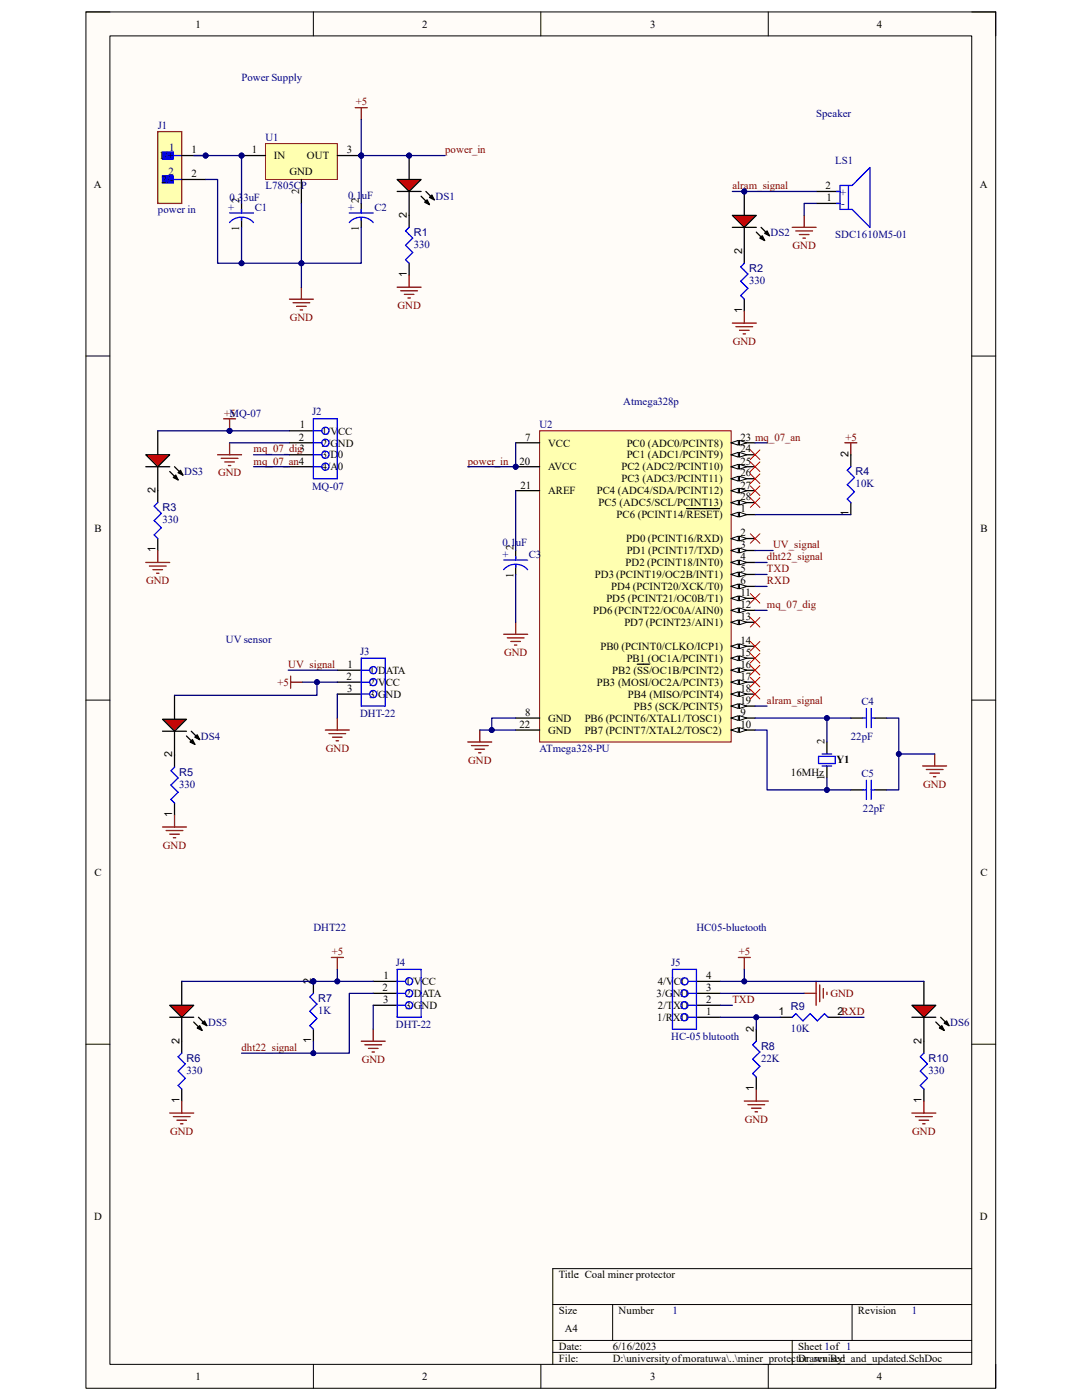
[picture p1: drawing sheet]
<svg xmlns="http://www.w3.org/2000/svg" width="216mm" height="279mm" viewBox="0 0 216 279" stroke-linecap="round" stroke-linejoin="round" font-family="sans-serif">
<path d="M17.1 2.4h181.6v274.7h-181.6z" fill-rule="evenodd" fill="#fffcf8"/>
<path d="M17.1 2.4h181.6v274.7h-181.6z" fill="none" stroke="#000" stroke-width=".2"/>
<path d="M21.9 7.2h172v265.1h-172z" fill-rule="evenodd" fill="#fffcf8"/>
<g fill="none" stroke="#000" stroke-width=".2">
<path d="M17.1 2.4h4.8M21.9 7.2h172v265.1h-172zM62.5 2.4v4.8M107.9 2.4v4.8M153.3 2.4v4.8M193.9 2.4h4.8v4.8M17.1 71.1h4.8M193.9 71.1h4.8M17.1 139.7h4.8M193.9 139.7h4.8M17.1 208.4h4.8M193.9 208.4h4.8"/>
<path d="M193.9 253.2h-83.6v19.1M62.5 272.3v4.8M107.9 272.3v4.8M110.3 260.3h83.6M110.3 267.5h83.6M110.3 269.9h83.6M122.2 260.3v7.2M153.3 272.3v4.8M158.1 267.5v4.8M170 260.3v7.2M198.7 272.3v4.8"/>
</g>
<circle cx="102.9" cy="93.1" r=".48" fill="#000080"/>
<circle cx="102.9" cy="93.1" r=".48" fill="none" stroke="#000080" stroke-width=".2"/>
<path d="M107.7 86h38.2v62.1h-38.2z" fill-rule="evenodd" fill="#ffffb0"/>
<path d="M107.7 86h38.2v62.1h-38.2z" fill="none" stroke="#800000" stroke-width=".2"/>
<path d="M145.9 102.7h4.8" fill="none" stroke="#000" stroke-width=".25"/>
<path d="M145.9 102.7l1.4-.5v1z" fill="#f8fcff"/>
<path d="M145.9 102.7l1.4-.5v1z" fill="none" stroke="#000" stroke-width=".2"/>
<path d="M147.6 102.2l1.4 .5-1.4 .5z" fill="#f8fcff"/>
<path d="M147.6 102.2l1.4 .5-1.4 .5z" fill="none" stroke="#000" stroke-width=".2"/>
<path d="M137 101.5h6.6M145.9 107.5h4.8" fill="none" stroke="#000" stroke-width=".25"/>
<path d="M145.9 107.5l1.4-.5v1z" fill="#f8fcff"/>
<path d="M145.9 107.5l1.4-.5v1z" fill="none" stroke="#000" stroke-width=".2"/>
<path d="M147.6 107l1.4 .5-1.4 .5z" fill="#f8fcff"/>
<path d="M147.6 107l1.4 .5-1.4 .5z" fill="none" stroke="#000" stroke-width=".2"/>
<path d="M145.9 109.9h4.8" fill="none" stroke="#000" stroke-width=".25"/>
<path d="M145.9 109.9l1.4-.5v.9z" fill="#f8fcff"/>
<path d="M145.9 109.9l1.4-.5v.9z" fill="none" stroke="#000" stroke-width=".2"/>
<path d="M147.6 109.4l1.4 .5-1.4 .4z" fill="#f8fcff"/>
<path d="M147.6 109.4l1.4 .5-1.4 .4z" fill="none" stroke="#000" stroke-width=".2"/>
<path d="M145.9 112.3h4.8" fill="none" stroke="#000" stroke-width=".25"/>
<path d="M145.9 112.3l1.4-.5v.9z" fill="#f8fcff"/>
<path d="M145.9 112.3l1.4-.5v.9z" fill="none" stroke="#000" stroke-width=".2"/>
<path d="M147.6 111.8l1.4 .5-1.4 .4z" fill="#f8fcff"/>
<path d="M147.6 111.8l1.4 .5-1.4 .4z" fill="none" stroke="#000" stroke-width=".2"/>
<path d="M145.9 114.6h4.8" fill="none" stroke="#000" stroke-width=".25"/>
<path d="M145.9 114.6l1.4-.4v.9z" fill="#f8fcff"/>
<path d="M145.9 114.6l1.4-.4v.9z" fill="none" stroke="#000" stroke-width=".2"/>
<path d="M147.6 114.2l1.4 .4-1.4 .5z" fill="#f8fcff"/>
<path d="M147.6 114.2l1.4 .4-1.4 .5z" fill="none" stroke="#000" stroke-width=".2"/>
<path d="M145.9 117h4.8" fill="none" stroke="#000" stroke-width=".25"/>
<path d="M145.9 117l1.4-.4v.9z" fill="#f8fcff"/>
<path d="M145.9 117l1.4-.4v.9z" fill="none" stroke="#000" stroke-width=".2"/>
<path d="M147.6 116.6l1.4 .4-1.4 .5z" fill="#f8fcff"/>
<path d="M147.6 116.6l1.4 .4-1.4 .5z" fill="none" stroke="#000" stroke-width=".2"/>
<path d="M102.9 88.4h4.8M102.9 143.3h4.8M145.9 143.3h4.8" fill="none" stroke="#000" stroke-width=".25"/>
<path d="M145.9 143.3l1.4-.5v1z" fill="#f8fcff"/>
<path d="M145.9 143.3l1.4-.5v1z" fill="none" stroke="#000" stroke-width=".2"/>
<path d="M147.6 142.8l1.4 .5-1.4 .5z" fill="#f8fcff"/>
<path d="M147.6 142.8l1.4 .5-1.4 .5z" fill="none" stroke="#000" stroke-width=".2"/>
<path d="M145.9 145.7h4.8" fill="none" stroke="#000" stroke-width=".25"/>
<path d="M145.9 145.7l1.4-.5v1z" fill="#f8fcff"/>
<path d="M145.9 145.7l1.4-.5v1z" fill="none" stroke="#000" stroke-width=".2"/>
<path d="M147.6 145.2l1.4 .5-1.4 .5z" fill="#f8fcff"/>
<path d="M147.6 145.2l1.4 .5-1.4 .5z" fill="none" stroke="#000" stroke-width=".2"/>
<path d="M145.9 119.4h4.8" fill="none" stroke="#000" stroke-width=".25"/>
<path d="M145.9 119.4l1.4-.5v1z" fill="#f8fcff"/>
<path d="M145.9 119.4l1.4-.5v1z" fill="none" stroke="#000" stroke-width=".2"/>
<path d="M147.6 118.9l1.4 .5-1.4 .5z" fill="#f8fcff"/>
<path d="M147.6 118.9l1.4 .5-1.4 .5z" fill="none" stroke="#000" stroke-width=".2"/>
<path d="M145.9 121.8h4.8" fill="none" stroke="#000" stroke-width=".25"/>
<path d="M145.9 121.8l1.4-.5v1z" fill="#f8fcff"/>
<path d="M145.9 121.8l1.4-.5v1z" fill="none" stroke="#000" stroke-width=".2"/>
<path d="M147.6 121.3l1.4 .5-1.4 .5z" fill="#f8fcff"/>
<path d="M147.6 121.3l1.4 .5-1.4 .5z" fill="none" stroke="#000" stroke-width=".2"/>
<path d="M145.9 124.2h4.8" fill="none" stroke="#000" stroke-width=".25"/>
<path d="M145.9 124.2l1.4-.5v1z" fill="#f8fcff"/>
<path d="M145.9 124.2l1.4-.5v1z" fill="none" stroke="#000" stroke-width=".2"/>
<path d="M147.6 123.7l1.4 .5-1.4 .5z" fill="#f8fcff"/>
<path d="M147.6 123.7l1.4 .5-1.4 .5z" fill="none" stroke="#000" stroke-width=".2"/>
<path d="M145.9 129h4.8" fill="none" stroke="#000" stroke-width=".25"/>
<path d="M145.9 129l1.4-.5v1z" fill="#f8fcff"/>
<path d="M145.9 129l1.4-.5v1z" fill="none" stroke="#000" stroke-width=".2"/>
<path d="M147.6 128.5l1.4 .5-1.4 .5z" fill="#f8fcff"/>
<path d="M147.6 128.5l1.4 .5-1.4 .5z" fill="none" stroke="#000" stroke-width=".2"/>
<path d="M145.9 131.4h4.8" fill="none" stroke="#000" stroke-width=".25"/>
<path d="M145.9 131.4l1.4-.5v.9z" fill="#f8fcff"/>
<path d="M145.9 131.4l1.4-.5v.9z" fill="none" stroke="#000" stroke-width=".2"/>
<path d="M147.6 130.9l1.4 .5-1.4 .4z" fill="#f8fcff"/>
<path d="M147.6 130.9l1.4 .5-1.4 .4z" fill="none" stroke="#000" stroke-width=".2"/>
<path d="M145.9 133.8h4.8" fill="none" stroke="#000" stroke-width=".25"/>
<path d="M145.9 133.8l1.4-.5v.9z" fill="#f8fcff"/>
<path d="M145.9 133.8l1.4-.5v.9z" fill="none" stroke="#000" stroke-width=".2"/>
<path d="M147.6 133.3l1.4 .5-1.4 .4z" fill="#f8fcff"/>
<path d="M147.6 133.3l1.4 .5-1.4 .4z" fill="none" stroke="#000" stroke-width=".2"/>
<path d="M127.2 132.6h2.4M145.9 136.1h4.8" fill="none" stroke="#000" stroke-width=".25"/>
<path d="M145.9 136.1l1.4-.4v.9z" fill="#f8fcff"/>
<path d="M145.9 136.1l1.4-.4v.9z" fill="none" stroke="#000" stroke-width=".2"/>
<path d="M147.6 135.7l1.4 .4-1.4 .5z" fill="#f8fcff"/>
<path d="M147.6 135.7l1.4 .4-1.4 .5z" fill="none" stroke="#000" stroke-width=".2"/>
<path d="M145.9 138.5h4.8" fill="none" stroke="#000" stroke-width=".25"/>
<path d="M145.9 138.5l1.4-.5v1z" fill="#f8fcff"/>
<path d="M145.9 138.5l1.4-.5v1z" fill="none" stroke="#000" stroke-width=".2"/>
<path d="M147.6 138l1.4 .5-1.4 .5z" fill="#f8fcff"/>
<path d="M147.6 138l1.4 .5-1.4 .5z" fill="none" stroke="#000" stroke-width=".2"/>
<path d="M145.9 140.9h4.8" fill="none" stroke="#000" stroke-width=".25"/>
<path d="M145.9 140.9l1.4-.5v1z" fill="#f8fcff"/>
<path d="M145.9 140.9l1.4-.5v1z" fill="none" stroke="#000" stroke-width=".2"/>
<path d="M147.6 140.4l1.4 .5-1.4 .5z" fill="#f8fcff"/>
<path d="M147.6 140.4l1.4 .5-1.4 .5z" fill="none" stroke="#000" stroke-width=".2"/>
<path d="M102.9 93.1h4.8" fill="none" stroke="#000" stroke-width=".25"/>
<circle cx="102.9" cy="93.1" r=".48" fill="#000080"/>
<circle cx="102.9" cy="93.1" r=".48" fill="none" stroke="#000080" stroke-width=".2"/>
<path d="M102.9 97.9h4.8M145.9 88.4h4.8M102.9 145.7h4.8" fill="none" stroke="#000" stroke-width=".25"/>
<path d="M145.9 88.4l1.4-.5v.9z" fill="#f8fcff"/>
<path d="M145.9 88.4l1.4-.5v.9z" fill="none" stroke="#000" stroke-width=".2"/>
<path d="M147.6 87.9l1.4 .5-1.4 .4z" fill="#f8fcff"/>
<path d="M147.6 87.9l1.4 .5-1.4 .4z" fill="none" stroke="#000" stroke-width=".2"/>
<path d="M145.9 90.8h4.8" fill="none" stroke="#000" stroke-width=".25"/>
<path d="M145.9 90.8l1.4-.5v.9z" fill="#f8fcff"/>
<path d="M145.9 90.8l1.4-.5v.9z" fill="none" stroke="#000" stroke-width=".2"/>
<path d="M147.6 90.3l1.4 .5-1.4 .4z" fill="#f8fcff"/>
<path d="M147.6 90.3l1.4 .5-1.4 .4z" fill="none" stroke="#000" stroke-width=".2"/>
<path d="M145.9 93.1h4.8" fill="none" stroke="#000" stroke-width=".25"/>
<path d="M145.9 93.1l1.4-.4v.9z" fill="#f8fcff"/>
<path d="M145.9 93.1l1.4-.4v.9z" fill="none" stroke="#000" stroke-width=".2"/>
<path d="M147.6 92.7l1.4 .4-1.4 .5z" fill="#f8fcff"/>
<path d="M147.6 92.7l1.4 .4-1.4 .5z" fill="none" stroke="#000" stroke-width=".2"/>
<path d="M145.9 95.5h4.8" fill="none" stroke="#000" stroke-width=".25"/>
<path d="M145.9 95.5l1.4-.4v.9z" fill="#f8fcff"/>
<path d="M145.9 95.5l1.4-.4v.9z" fill="none" stroke="#000" stroke-width=".2"/>
<path d="M147.6 95.1l1.4 .4-1.4 .5z" fill="#f8fcff"/>
<path d="M147.6 95.1l1.4 .4-1.4 .5z" fill="none" stroke="#000" stroke-width=".2"/>
<path d="M145.9 97.9h4.8" fill="none" stroke="#000" stroke-width=".25"/>
<path d="M145.9 97.9l1.4-.5v1z" fill="#f8fcff"/>
<path d="M145.9 97.9l1.4-.5v1z" fill="none" stroke="#000" stroke-width=".2"/>
<path d="M147.6 97.4l1.4 .5-1.4 .5z" fill="#f8fcff"/>
<path d="M147.6 97.4l1.4 .5-1.4 .5z" fill="none" stroke="#000" stroke-width=".2"/>
<path d="M145.9 100.3h4.8" fill="none" stroke="#000" stroke-width=".25"/>
<path d="M145.9 100.3l1.4-.5v1z" fill="#f8fcff"/>
<path d="M145.9 100.3l1.4-.5v1z" fill="none" stroke="#000" stroke-width=".2"/>
<path d="M147.6 99.8l1.4 .5-1.4 .5z" fill="#f8fcff"/>
<path d="M147.6 99.8l1.4 .5-1.4 .5z" fill="none" stroke="#000" stroke-width=".2"/>
<path d="M74.5 198.2h4.7M74.5 195.9h4.7M74.5 200.6h4.7" fill="none" stroke="#000" stroke-width=".25"/>
<g fill="none" stroke="#00f" stroke-width=".25">
<path d="M79.2 198.2h1.7M79.2 195.9h1.7M79.2 193.5h4.8v9.5h-4.8zM79.2 200.6h1.7"/>
<circle cx="81.6" cy="198.2" r=".72"/>
<circle cx="81.6" cy="195.9" r=".72"/>
<circle cx="81.6" cy="200.6" r=".72"/>
</g>
<g fill="none" stroke="#800000" stroke-width=".25">
<path d="M43.4 90.8h4.8M44.1 91.5h3.4M44.9 92.2h1.9M45.6 92.9h.4M45.8 88.4v2.4M160.5 198.2h2.3M162.8 195.9v4.7M163.6 196.6v3.3M164.3 197.3v1.9M165 198v.5M72.1 207.8h4.8M72.8 208.5h3.3"/>
<path d="M73.5 209.2h1.9M74.2 210h.5M74.5 205.4v2.4M148.5 219.7h4.8M150.9 217.3v2.4M149.2 220.5h3.4M150 221.2h1.9M150.7 221.9h.5"/>
</g>
<circle cx="48.2" cy="31" r=".48" fill="#000080"/>
<circle cx="48.2" cy="31" r=".48" fill="none" stroke="#000080" stroke-width=".2"/>
<circle cx="72.1" cy="31" r=".48" fill="#000080"/>
<circle cx="72.1" cy="31" r=".48" fill="none" stroke="#000080" stroke-width=".2"/>
<path d="M53 28.7h14.3v7.1h-14.3z" fill-rule="evenodd" fill="#ffffb0"/>
<path d="M53 28.7h14.3v7.1h-14.3z" fill="none" stroke="#800000" stroke-width=".2"/>
<path d="M48.2 31h4.8" fill="none" stroke="#000" stroke-width=".25"/>
<circle cx="48.2" cy="31" r=".48" fill="#000080"/>
<circle cx="48.2" cy="31" r=".48" fill="none" stroke="#000080" stroke-width=".2"/>
<path d="M60.1 35.8v4.8M67.3 31h4.8" fill="none" stroke="#000" stroke-width=".25"/>
<circle cx="72.1" cy="31" r=".48" fill="#000080"/>
<circle cx="72.1" cy="31" r=".48" fill="none" stroke="#000080" stroke-width=".2"/>
<circle cx="41" cy="31" r=".48" fill="#000080"/>
<circle cx="41" cy="31" r=".48" fill="none" stroke="#000080" stroke-width=".2"/>
<path d="M31.5 26.3h4.8v14.3h-4.8z" fill-rule="evenodd" fill="#ffffb0"/>
<path d="M31.5 26.3h4.8v14.3h-4.8z" fill="none" stroke="#800000" stroke-width=".25"/>
<path d="M32.4 30.3h2.2v1.5h-2.2z" fill-rule="evenodd" fill="#00f"/>
<path d="M32.4 30.3h2.2v1.5h-2.2zM34.6 31h1.7" fill="none" stroke="#00f" stroke-width=".25"/>
<path d="M32.4 35.1h2.2v1.4h-2.2z" fill-rule="evenodd" fill="#00f"/>
<path d="M32.4 35.1h2.2v1.4h-2.2zM34.6 35.8h1.7" fill="none" stroke="#00f" stroke-width=".25"/>
<path d="M36.3 31h4.7" fill="none" stroke="#000" stroke-width=".25"/>
<circle cx="41" cy="31" r=".48" fill="#000080"/>
<circle cx="41" cy="31" r=".48" fill="none" stroke="#000080" stroke-width=".2"/>
<path d="M36.3 35.8h4.7" fill="none" stroke="#000" stroke-width=".25"/>
<g fill="none" stroke="#800000" stroke-width=".25">
<path d="M70.9 21.5h2.4M72.1 21.5v2.4M57.8 59.7h4.7M60.1 57.3v2.4M58.5 60.4h3.3M59.2 61.1h1.9M59.9 61.9h.5M44.6 83.6h2.4M45.8 83.6v2.4M100.5 126.6h4.8M101.2 127.3h3.4M101.9 128h1.9"/>
<path d="M102.7 128.7h.4M102.9 124.2v2.4M184.1 152.9h4.8M184.8 153.6h3.4M185.5 154.3h2M186.3 155h.4M186.5 150.5v2.4M66.1 191.1h2.4M67.3 191.1v2.4"/>
</g>
<circle cx="45.8" cy="86" r=".48" fill="#000080"/>
<circle cx="45.8" cy="86" r=".48" fill="none" stroke="#000080" stroke-width=".2"/>
<g fill="none" stroke="#800000" stroke-width=".25">
<path d="M158.1 45.4h4.7M158.8 46.1h3.3M159.5 46.8h1.9M160.2 47.5h.5M160.5 43v2.4M168.6 88.4h2.4M169.8 88.4v2.4M93.3 148.1h4.8M94.1 148.8h3.3M94.8 149.5h1.9M95.5 150.2h.5M95.7 145.7v2.4"/>
<path d="M147.3 191.1h2.4M148.5 191.1v2.4"/>
</g>
<g fill="none" stroke="#000" stroke-width=".25">
<path d="M162.8 38.2h4.8M48.2 40.6v1.9M48.2 43.5v1.9M72.1 40.6v1.9M72.1 43.5v1.9M162.8 40.6h4.8M169.8 90.8v2.3M102.9 109.9v1.9M102.9 112.7v1.9M169.8 100.3v2.4M165 148.1v2.4M165 152.9v2.3"/>
<path d="M169.8 157.6h2.4M169.8 143.3h2.4M174.6 157.6h2.3M174.6 143.3h2.3M150.9 205.4v2.4M150.9 215v2.3"/>
</g>
<g fill="none" stroke="#00f" stroke-width=".25">
<path d="M166.9 38.2h.7M167.6 37h2.4l3.6-3.6v12l-3.6-3.6h-2.4zM169.3 37v4.8M45.8 44.4a3.2 3.2 0 0 1 4.8 0M45.8 42.5h4.8M48.2 41.8v.7M48.2 43.5v.4M69.7 44.4a3.2 3.2 0 0 1 4.8 0M69.7 42.5h4.8M72.1 41.8v.7M72.1 43.5v.4M166.9 40.6h.7"/>
<path d="M169.8 93.1l-.7 .8 1.4 1.4-1.4 1.4 1.4 1.5-1.4 1.4 .7 .7M100.5 113.7a3.2 3.2 0 0 1 4.8 0M100.5 111.8h4.8M102.9 111.1v.7M102.9 112.7v.5M163.3 151h3.4v1.4h-3.4zM164 150.5h2M164 152.9h2M172.2 157.6h.7M172.2 143.3h.7M172.9 141.4v3.8M172.9 155.7v3.8"/>
<path d="M173.8 141.4v3.8M173.8 155.7v3.9M173.8 157.6h.8M173.8 143.3h.8M150.9 207.8l-.7 .7 1.4 1.5-1.4 1.4 1.4 1.4-1.4 1.4 .7 .8"/>
</g>
<g fill="none" stroke="#f00" stroke-width=".2">
<path d="M149.7 89.8l1.9 1.9M149.7 92.2l1.9 1.9M149.7 94.6l1.9 1.9M149.7 97l1.9 1.9M149.7 99.4l1.9 1.9M151.6 89.8l-1.9 1.9M151.6 92.2l-1.9 1.9M151.6 94.6l-1.9 1.9M151.6 97l-1.9 1.9M151.6 99.4l-1.9 1.9M149.7 106.5l1.9 1.9M149.7 118.5l1.9 1.9"/>
<path d="M151.6 106.5l-1.9 1.9M151.6 118.5l-1.9 1.9M149.7 128l1.9 1.9M149.7 130.4l1.9 1.9M149.7 132.8l1.9 1.9M149.7 135.2l1.9 1.9M149.7 137.6l1.9 1.9M149.7 123.2l1.9 2M151.6 128l-1.9 1.9M151.6 130.4l-1.9 1.9M151.6 132.8l-1.9 1.9M151.6 135.2l-1.9 1.9"/>
<path d="M151.6 137.6l-1.9 1.9M151.6 123.2l-1.9 2"/>
</g>
<circle cx="62.5" cy="195.9" r=".48" fill="#000080"/>
<circle cx="62.5" cy="195.9" r=".48" fill="none" stroke="#000080" stroke-width=".2"/>
<path d="M62.5 195.9v2.3" fill="none" stroke="#000" stroke-width=".25"/>
<circle cx="62.5" cy="195.9" r=".48" fill="#000080"/>
<circle cx="62.5" cy="195.9" r=".48" fill="none" stroke="#000080" stroke-width=".2"/>
<g fill="none" stroke="#000" stroke-width=".25">
<path d="M148.5 50.2v2.3M148.5 59.7v2.4M57.8 86h4.7M57.8 88.4h4.7M57.8 90.8h4.7M57.8 93.1h4.7M139 198.2h4.7M139 195.9h4.7M62.5 205.4v2.4M139 203h4.7M139 200.6h4.7M155.7 203h2.4"/>
<path d="M165.2 203h2.4"/>
</g>
<g fill="none" stroke="#00f" stroke-width=".25">
<path d="M148.5 52.5l-.7 .8 1.4 1.4-1.4 1.4 1.4 1.5-1.4 1.4 .7 .7M62.5 86h1.7M62.5 83.6h4.8v11.9h-4.8v-11.9M62.5 88.4h1.7M62.5 90.8h1.7M62.5 93.1h1.7M62.5 198.2l-.7 .8 1.4 1.4-1.4 1.4 1.4 1.5-1.4 1.4 .7 .7M134.2 193.5h4.8v11.9h-4.8zM137.3 198.2h1.7M137.3 195.9h1.7M137.3 200.6h1.7M137.3 203h1.7"/>
<path d="M158.1 203l.7-.7 1.4 1.4 1.5-1.4 1.4 1.4 1.4-1.4 .7 .7"/>
<circle cx="64.9" cy="88.4" r=".72"/>
<circle cx="64.9" cy="86" r=".72"/>
<circle cx="64.9" cy="93.1" r=".72"/>
<circle cx="64.9" cy="90.8" r=".72"/>
<circle cx="136.6" cy="195.9" r=".72"/>
<circle cx="136.6" cy="198.2" r=".72"/>
<circle cx="136.6" cy="203" r=".72"/>
<circle cx="136.6" cy="200.6" r=".72"/>
</g>
<circle cx="148.5" cy="38.2" r=".48" fill="#000080"/>
<circle cx="148.5" cy="38.2" r=".48" fill="none" stroke="#000080" stroke-width=".2"/>
<path d="M148.5 38.2v4.8" fill="none" stroke="#000" stroke-width=".25"/>
<circle cx="148.5" cy="38.2" r=".48" fill="#000080"/>
<circle cx="148.5" cy="38.2" r=".48" fill="none" stroke="#000080" stroke-width=".2"/>
<path d="M148.5 45.4v4.8" fill="none" stroke="#000" stroke-width=".25"/>
<path d="M146.1 43h4.8l-2.4 2.4z" fill="#f00"/>
<path d="M81.6 43v2.4M81.6 52.5v2.4M146.1 43h4.8l-2.4 2.4zM146.1 45.4h4.8M150.9 46.3l1.7 1.7M151.6 47.5l.5-.5 .5 1zM151.9 45.4l1.6 1.6M153.1 46.1l.4 .9-.9-.4z" fill="none" stroke="#000" stroke-width=".25"/>
<path d="M151.6 47.5l.5-.5 .5 1zM153.1 46.1l.4 .9-.9-.4z" fill="#000"/>
<path d="M146.1 64.5h4.8M146.8 65.2h3.4M147.6 65.9h1.9M148.3 66.6h.5M148.5 62.1v2.4" fill="none" stroke="#800000" stroke-width=".25"/>
<path d="M81.6 45.4l-.7 .7 1.5 1.4-1.5 1.5 1.5 1.4-1.5 1.4 .7 .7" fill="none" stroke="#00f" stroke-width=".25"/>
<circle cx="81.6" cy="31" r=".48" fill="#000080"/>
<circle cx="81.6" cy="31" r=".48" fill="none" stroke="#000080" stroke-width=".2"/>
<path d="M81.6 31v4.8" fill="none" stroke="#000" stroke-width=".25"/>
<circle cx="81.6" cy="31" r=".48" fill="#000080"/>
<circle cx="81.6" cy="31" r=".48" fill="none" stroke="#000080" stroke-width=".2"/>
<path d="M81.6 38.2v4.8" fill="none" stroke="#000" stroke-width=".25"/>
<path d="M79.2 35.8h4.8l-2.4 2.4z" fill="#f00"/>
<path d="M79.2 35.8h4.8l-2.4 2.4zM79.2 38.2h4.8M84 39.2l1.7 1.6M85 38.2l1.7 1.7M85.7 39.4l.5-.5 .5 1zM84.7 40.4l.5-.5 .5 .9zM36.3 195.9v4.7M36.3 203v7.2M36.3 217.3v2.4" fill="none" stroke="#000" stroke-width=".25"/>
<path d="M85.7 39.4l.5-.5 .5 1zM84.7 40.4l.5-.5 .5 .9z" fill="#000"/>
<path d="M79.2 57.3h4.8M80 58h3.3M80.7 58.8h1.9M81.4 59.5h.5M81.6 54.9v2.4" fill="none" stroke="#800000" stroke-width=".25"/>
<path d="M36.3 210.2l-.8 .7 1.5 1.4-1.5 1.5 1.5 1.4-1.5 1.4 .8 .7" fill="none" stroke="#00f" stroke-width=".25"/>
<path d="M33.9 200.6h4.8l-2.4 2.4z" fill="#f00"/>
<path d="M184.4 195.9v4.7M33.9 200.6h4.8l-2.4 2.4zM33.9 203h4.8M38.7 204l1.6 1.6M39.4 205.2l.4-.5 .5 .9zM39.6 203l1.7 1.7M40.8 203.7l.5 1-1-.5zM184.4 203v7.2M184.4 217.3v2.4" fill="none" stroke="#000" stroke-width=".25"/>
<path d="M39.4 205.2l.4-.5 .5 .9zM40.8 203.7l.5 1-1-.5z" fill="#000"/>
<path d="M36.3 219.7v2.4M33.9 222.1h4.8M34.6 222.8h3.3M35.3 223.6h1.9M36 224.3h.5" fill="none" stroke="#800000" stroke-width=".25"/>
<path d="M184.4 210.2l-.8 .7 1.5 1.4-1.5 1.5 1.5 1.4-1.5 1.4 .8 .7" fill="none" stroke="#00f" stroke-width=".25"/>
<path d="M182 200.6h4.7l-2.3 2.4z" fill="#f00"/>
<path d="M31.5 86v4.8M31.5 93.1v7.2M31.5 107.5v2.4M182 200.6h4.7l-2.3 2.4zM182 203h4.7M186.7 204l1.7 1.6M187.5 205.2l.4-.5 .5 .9zM187.7 203l1.7 1.7M188.9 203.7l.5 1-1-.5z" fill="none" stroke="#000" stroke-width=".25"/>
<path d="M187.5 205.2l.4-.5 .5 .9zM188.9 203.7l.5 1-1-.5z" fill="#000"/>
<path d="M184.4 219.7v2.4M182 222.1h4.7M182.7 222.8h3.3M183.4 223.6h1.9M184.1 224.3h.5" fill="none" stroke="#800000" stroke-width=".25"/>
<path d="M31.5 100.3l-.7 .7 1.4 1.5-1.4 1.4 1.4 1.4-1.4 1.5 .7 .7" fill="none" stroke="#00f" stroke-width=".25"/>
<path d="M29.1 90.8h4.8l-2.4 2.3z" fill="#f00"/>
<path d="M29.1 90.8h4.8l-2.4 2.3zM29.1 93.1h4.8M33.9 94.1l1.6 1.7M34.8 93.1l1.7 1.7M35.1 94.8l.4 1-.9-.5zM35.5 94.3l.5-.4 .5 .9zM34.8 138.8v4.7M67.3 138.5h4.8M67.3 136.1h4.8M67.3 133.8h4.8M34.8 145.9v7.2M34.8 160.3v2.3" fill="none" stroke="#000" stroke-width=".25"/>
<path d="M35.1 94.8l.4 1-.9-.5zM35.5 94.3l.5-.4 .5 .9z" fill="#000"/>
<path d="M29.1 112.3h4.8M29.8 113h3.4M30.5 113.7h1.9M31.2 114.4h.5M31.5 109.9v2.4M58 134.9v2.4M58 136.1h2.4M64.9 145.7h4.8M65.6 146.4h3.4M66.4 147.1h1.9M67.1 147.8h.4M67.3 143.3v2.4" fill="none" stroke="#800000" stroke-width=".25"/>
<g fill="none" stroke="#00f" stroke-width=".25">
<path d="M72.1 136.1h1.7M72.1 138.5h1.7M72.1 133.8h1.7M72.1 131.4h4.8v9.5h-4.8zM34.8 153.1l-.7 .7 1.4 1.4-1.4 1.5 1.4 1.4-1.4 1.4 .7 .8"/>
<circle cx="74.5" cy="138.5" r=".72"/>
<circle cx="74.5" cy="136.1" r=".72"/>
<circle cx="74.5" cy="133.7" r=".72"/>
</g>
<path d="M32.4 143.5h4.8l-2.4 2.4z" fill="#f00"/>
<path d="M32.4 143.5h4.8l-2.4 2.4zM32.4 145.9h4.8M37.2 146.9l1.7 1.7M37.9 148.1l.5-.5 .5 1zM38.2 145.9l1.6 1.7M38.9 147.1l.5-.5 .4 1z" fill="none" stroke="#000" stroke-width=".25"/>
<path d="M37.9 148.1l.5-.5 .5 1zM38.9 147.1l.5-.5 .4 1z" fill="#000"/>
<path d="M32.4 165h4.8M33.2 165.8h3.3M33.9 166.5h1.9M34.6 167.2h.5M34.8 162.6v2.4" fill="none" stroke="#800000" stroke-width=".25"/>
<path d="M102.9 97.9v12M102.9 114.6v9.6M150.7 145.7h2.4v11.9h11.9v-2.4" fill="none" stroke="#000080" stroke-width=".25"/>
<circle cx="165" cy="157.6" r=".48" fill="#000080"/>
<circle cx="165" cy="157.6" r=".48" fill="none" stroke="#000080" stroke-width=".2"/>
<path d="M165 143.3h4.8" fill="none" stroke="#000080" stroke-width=".25"/>
<circle cx="165" cy="143.3" r=".48" fill="#000080"/>
<circle cx="165" cy="143.3" r=".48" fill="none" stroke="#000080" stroke-width=".2"/>
<path d="M179.3 150.5h7.2" fill="none" stroke="#000080" stroke-width=".25"/>
<circle cx="179.3" cy="150.5" r=".48" fill="#000080"/>
<circle cx="179.3" cy="150.5" r=".48" fill="none" stroke="#000080" stroke-width=".2"/>
<path d="M148.5 193.5v2.4h-4.8M74.5 200.6v4.8" fill="none" stroke="#000080" stroke-width=".25"/>
<circle cx="148.5" cy="195.9" r=".48" fill="#000080"/>
<circle cx="148.5" cy="195.9" r=".48" fill="none" stroke="#000080" stroke-width=".2"/>
<path d="M102.9 143.3h-4.8v2.4" fill="none" stroke="#000080" stroke-width=".25"/>
<circle cx="98.1" cy="145.7" r=".48" fill="#000080"/>
<circle cx="98.1" cy="145.7" r=".48" fill="none" stroke="#000080" stroke-width=".2"/>
<path d="M162.8 40.6h-2.3v2.4M165 157.6h4.8" fill="none" stroke="#000080" stroke-width=".25"/>
<circle cx="165" cy="157.6" r=".48" fill="#000080"/>
<circle cx="165" cy="157.6" r=".48" fill="none" stroke="#000080" stroke-width=".2"/>
<path d="M150.7 143.3h14.3v4.8" fill="none" stroke="#000080" stroke-width=".25"/>
<circle cx="165" cy="143.3" r=".48" fill="#000080"/>
<circle cx="165" cy="143.3" r=".48" fill="none" stroke="#000080" stroke-width=".2"/>
<path d="M67.3 193.5v2.4" fill="none" stroke="#000080" stroke-width=".25"/>
<circle cx="67.3" cy="195.9" r=".48" fill="#000080"/>
<circle cx="67.3" cy="195.9" r=".48" fill="none" stroke="#000080" stroke-width=".2"/>
<path d="M45.8 86h12M143.7 198.2h16.8" fill="none" stroke="#000080" stroke-width=".25"/>
<circle cx="45.8" cy="86" r=".48" fill="#000080"/>
<circle cx="45.8" cy="86" r=".48" fill="none" stroke="#000080" stroke-width=".2"/>
<path d="M45.8 88.4h12M62.5 207.8v2.4" fill="none" stroke="#000080" stroke-width=".25"/>
<circle cx="62.5" cy="210.2" r=".48" fill="#000080"/>
<circle cx="62.5" cy="210.2" r=".48" fill="none" stroke="#000080" stroke-width=".2"/>
<path d="M50.6 90.8h7.2M50.6 93.1h7.2M102.9 88.4v4.7h-9.6M150.7 88.4h2.4M150.7 112.3h2.4M150.7 114.6h2.4M150.7 121.8h2.4M143.7 200.6h2.4" fill="none" stroke="#000080" stroke-width=".25"/>
<circle cx="102.9" cy="93.1" r=".48" fill="#000080"/>
<circle cx="102.9" cy="93.1" r=".48" fill="none" stroke="#000080" stroke-width=".2"/>
<path d="M48.2 45.4v7.1" fill="none" stroke="#000080" stroke-width=".25"/>
<circle cx="48.2" cy="52.5" r=".48" fill="#000080"/>
<circle cx="48.2" cy="52.5" r=".48" fill="none" stroke="#000080" stroke-width=".2"/>
<path d="M72.1 31v9.6" fill="none" stroke="#000080" stroke-width=".25"/>
<circle cx="72.1" cy="31" r=".48" fill="#000080"/>
<circle cx="72.1" cy="31" r=".48" fill="none" stroke="#000080" stroke-width=".2"/>
<path d="M150.9 203v2.4M167.6 203h4.8" fill="none" stroke="#000080" stroke-width=".25"/>
<circle cx="150.9" cy="203" r=".48" fill="#000080"/>
<circle cx="150.9" cy="203" r=".48" fill="none" stroke="#000080" stroke-width=".2"/>
<path d="M38.6 31h9.6v9.6" fill="none" stroke="#000080" stroke-width=".25"/>
<circle cx="41" cy="31" r=".48" fill="#000080"/>
<circle cx="41" cy="31" r=".48" fill="none" stroke="#000080" stroke-width=".2"/>
<circle cx="48.2" cy="31" r=".48" fill="#000080"/>
<circle cx="48.2" cy="31" r=".48" fill="none" stroke="#000080" stroke-width=".2"/>
<path d="M60.1 40.6v11.9" fill="none" stroke="#000080" stroke-width=".25"/>
<circle cx="60.1" cy="52.5" r=".48" fill="#000080"/>
<circle cx="60.1" cy="52.5" r=".48" fill="none" stroke="#000080" stroke-width=".2"/>
<path d="M72.1 31h16.7" fill="none" stroke="#000080" stroke-width=".25"/>
<circle cx="72.1" cy="31" r=".48" fill="#000080"/>
<circle cx="72.1" cy="31" r=".48" fill="none" stroke="#000080" stroke-width=".2"/>
<circle cx="81.6" cy="31" r=".48" fill="#000080"/>
<circle cx="81.6" cy="31" r=".48" fill="none" stroke="#000080" stroke-width=".2"/>
<path d="M72.1 23.9v7.1" fill="none" stroke="#000080" stroke-width=".25"/>
<circle cx="72.1" cy="31" r=".48" fill="#000080"/>
<circle cx="72.1" cy="31" r=".48" fill="none" stroke="#000080" stroke-width=".2"/>
<path d="M146.1 38.2h16.7M150.7 102.7h19.1M150.7 117h2.4M150.7 140.9h2.4" fill="none" stroke="#000080" stroke-width=".25"/>
<circle cx="148.5" cy="38.2" r=".48" fill="#000080"/>
<circle cx="148.5" cy="38.2" r=".48" fill="none" stroke="#000080" stroke-width=".2"/>
<path d="M60.1 52.5v4.8" fill="none" stroke="#000080" stroke-width=".25"/>
<circle cx="60.1" cy="52.5" r=".48" fill="#000080"/>
<circle cx="60.1" cy="52.5" r=".48" fill="none" stroke="#000080" stroke-width=".2"/>
<path d="M41 35.8h2.4v16.7h28.7v-7.1" fill="none" stroke="#000080" stroke-width=".25"/>
<circle cx="48.2" cy="52.5" r=".48" fill="#000080"/>
<circle cx="48.2" cy="52.5" r=".48" fill="none" stroke="#000080" stroke-width=".2"/>
<circle cx="60.1" cy="52.5" r=".48" fill="#000080"/>
<circle cx="60.1" cy="52.5" r=".48" fill="none" stroke="#000080" stroke-width=".2"/>
<path d="M143.7 203h12" fill="none" stroke="#000080" stroke-width=".25"/>
<circle cx="150.9" cy="203" r=".48" fill="#000080"/>
<circle cx="150.9" cy="203" r=".48" fill="none" stroke="#000080" stroke-width=".2"/>
<path d="M74.5 198.2h-4.8v12h-21.5" fill="none" stroke="#000080" stroke-width=".25"/>
<circle cx="62.5" cy="210.2" r=".48" fill="#000080"/>
<circle cx="62.5" cy="210.2" r=".48" fill="none" stroke="#000080" stroke-width=".2"/>
<path d="M62.5 195.9h12" fill="none" stroke="#000080" stroke-width=".25"/>
<circle cx="62.5" cy="195.9" r=".48" fill="#000080"/>
<circle cx="62.5" cy="195.9" r=".48" fill="none" stroke="#000080" stroke-width=".2"/>
<circle cx="67.3" cy="195.9" r=".48" fill="#000080"/>
<circle cx="67.3" cy="195.9" r=".48" fill="none" stroke="#000080" stroke-width=".2"/>
<path d="M31.5 86h14.3" fill="none" stroke="#000080" stroke-width=".25"/>
<circle cx="45.8" cy="86" r=".48" fill="#000080"/>
<circle cx="45.8" cy="86" r=".48" fill="none" stroke="#000080" stroke-width=".2"/>
<path d="M148.5 195.9h35.9" fill="none" stroke="#000080" stroke-width=".25"/>
<circle cx="148.5" cy="195.9" r=".48" fill="#000080"/>
<circle cx="148.5" cy="195.9" r=".48" fill="none" stroke="#000080" stroke-width=".2"/>
<path d="M36.3 195.9h26.2" fill="none" stroke="#000080" stroke-width=".25"/>
<circle cx="62.5" cy="195.9" r=".48" fill="#000080"/>
<circle cx="62.5" cy="195.9" r=".48" fill="none" stroke="#000080" stroke-width=".2"/>
<path d="M150.7 109.9h3.6M60.4 136.1h6.9M67.3 138.5v4.8" fill="none" stroke="#000080" stroke-width=".25"/>
<circle cx="63.2" cy="136.1" r=".48" fill="#000080"/>
<circle cx="63.2" cy="136.1" r=".48" fill="none" stroke="#000080" stroke-width=".2"/>
<path d="M63.2 136.1v2.7h-28.4" fill="none" stroke="#000080" stroke-width=".25"/>
<circle cx="63.2" cy="136.1" r=".48" fill="#000080"/>
<circle cx="63.2" cy="136.1" r=".48" fill="none" stroke="#000080" stroke-width=".2"/>
<path d="M57.5 133.8h9.8M95.7 145.7h7.2" fill="none" stroke="#000080" stroke-width=".25"/>
<circle cx="98.1" cy="145.7" r=".48" fill="#000080"/>
<circle cx="98.1" cy="145.7" r=".48" fill="none" stroke="#000080" stroke-width=".2"/>
<path d="M176.9 143.3h2.4v14.3h-2.4" fill="none" stroke="#000080" stroke-width=".25"/>
<circle cx="179.3" cy="150.5" r=".48" fill="#000080"/>
<circle cx="179.3" cy="150.5" r=".48" fill="none" stroke="#000080" stroke-width=".2"/>
<g font-size="2.2">
<text x="39" y="5.5">1</text>
<text x="84.2" y="5.5">2</text>
<text x="129.7" y="5.5">3</text>
<text x="175" y="5.5">4</text>
<text x="31.7" y="31.8">1/+</text>
<text x="38.2" y="30.6">1</text>
<text x="38.2" y="35.4">2</text>
<text x="50.2" y="30.6">1</text>
<text x="54.7" y="31.8">IN</text>
<text x="57.7" y="34.9">GND</text>
<text x="61.3" y="31.8">OUT</text>
<text x="69.2" y="30.6">3</text>
<text x="18.8" y="37.5">A</text>
<text x="32.3" y="36.6">2/-</text>
<text x="47.7" y="40.6" transform="rotate(-90 47.7 40.6)">2</text>
<text x="59.7" y="38.7" transform="rotate(-90 59.7 38.7)">2</text>
<text x="71.6" y="40.6" transform="rotate(-90 71.6 40.6)">2</text>
<text x="164.7" y="37.8">2</text>
<text x="164.9" y="40.1">1</text>
<text x="195.5" y="37.5">A</text>
<text x="47.7" y="46.2" transform="rotate(-90 47.7 46.2)">1</text>
<text x="71.6" y="46.2" transform="rotate(-90 71.6 46.2)">1</text>
<text x="81.2" y="43.5" transform="rotate(-90 81.2 43.5)">2</text>
<text x="148.1" y="50.6" transform="rotate(-90 148.1 50.6)">2</text>
<text x="81.2" y="55.2" transform="rotate(-90 81.2 55.2)">1</text>
<text x="148.1" y="62.4" transform="rotate(-90 148.1 62.4)">1</text>
<text x="59.6" y="87.9">2</text>
<text x="59.8" y="85.5">1</text>
<text x="64.2" y="86.7">1/VCC</text>
<text x="64.2" y="89.1">2/GND</text>
<text x="104.8" y="87.9">7</text>
<text x="109.3" y="89.1">VCC</text>
<text x="125.1" y="89.1">PC0 (ADC0/PCINT8)</text>
<text x="147.8" y="87.9">23 mq_07_an</text>
<text x="64.2" y="91.5">3/D0</text>
<text x="64.2" y="93.9">4/A0</text>
<text x="103.7" y="92.7">20</text>
<text x="109.3" y="93.9">AVCC</text>
<text x="124" y="93.9">PC2 (ADC2/PCINT10)</text>
<text x="125.1" y="91.5">PC1 (ADC1/PCINT9)</text>
<text x="147.8" y="90.3">24</text>
<text x="147.8" y="92.7">25</text>
<text x="147.8" y="95.1">26</text>
<text x="169.3" y="91.2" transform="rotate(-90 169.3 91.2)">2</text>
<text x="31" y="98.4" transform="rotate(-90 31 98.4)">2</text>
<text x="103.9" y="97.5">21</text>
<text x="109.3" y="98.7">AREF</text>
<text x="119.1" y="98.7">PC4 (ADC4/SDA/PCINT12)</text>
<text x="119.4" y="101">PC5 (ADC5/SCL/PCINT13)</text>
<text x="124" y="96.3">PC3 (ADC3/PCINT11)</text>
<text x="147.8" y="97.5">27</text>
<text x="147.8" y="99.9">28</text>
<text x="18.9" y="106.1">B</text>
<text x="123" y="103.5">PC6 (PCINT14/RESET)</text>
<text x="147.8" y="102.2">1</text>
<text x="147.8" y="107">2</text>
<text x="169.3" y="103" transform="rotate(-90 169.3 103)">1</text>
<text x="195.6" y="106.1">B</text>
<text x="31" y="110.2" transform="rotate(-90 31 110.2)">1</text>
<text x="102.4" y="109.9" transform="rotate(-90 102.4 109.9)">2</text>
<text x="124.8" y="113">PD2 (PCINT18/INT0)</text>
<text x="125" y="108.2">PD0 (PCINT16/RXD)</text>
<text x="125.1" y="110.6">PD1 (PCINT17/TXD)</text>
<text x="147.8" y="109.4">3</text>
<text x="147.8" y="111.8">4</text>
<text x="102.4" y="115.4" transform="rotate(-90 102.4 115.4)">1</text>
<text x="118.7" y="115.4">PD3 (PCINT19/OC2B/INT1)</text>
<text x="122" y="117.8">PD4 (PCINT20/XCK/T0)</text>
<text x="147.8" y="114.2">5</text>
<text x="147.8" y="116.6">6</text>
<text x="147.8" y="119">11</text>
<text x="118.4" y="122.6">PD6 (PCINT22/OC0A/AIN0)</text>
<text x="121" y="120.2">PD5 (PCINT21/OC0B/T1)</text>
<text x="124.6" y="124.9">PD7 (PCINT23/AIN1)</text>
<text x="147.8" y="121.4">12</text>
<text x="147.8" y="123.7">13</text>
<text x="119.8" y="129.7">PB0 (PCINT0/CLKO/ICP1)</text>
<text x="147.8" y="128.5">14</text>
<text x="147.8" y="130.9">15</text>
<text x="69.2" y="135.7">2</text>
<text x="69.3" y="133.3">1</text>
<text x="73.7" y="136.9">2/VCC</text>
<text x="73.7" y="134.5">1/DATA</text>
<text x="119.1" y="136.9">PB3 (MOSI/OC2A/PCINT3)</text>
<text x="122.2" y="134.5">PB2 (SS/OC1B/PCINT2)</text>
<text x="125.1" y="132.1">PB1 (OC1A/PCINT1)</text>
<text x="147.8" y="133.3">16</text>
<text x="147.8" y="135.7">17</text>
<text x="69.3" y="138.1">3</text>
<text x="73.7" y="139.3">3/GND</text>
<text x="104.8" y="142.9">8</text>
<text x="125.3" y="139.3">PB4 (MISO/PCINT4)</text>
<text x="126.5" y="141.6">PB5 (SCK/PCINT5)</text>
<text x="147.8" y="142.9">9</text>
<text x="147.8" y="138.1">18</text>
<text x="147.8" y="140.5">19</text>
<text x="103.7" y="145.2">22</text>
<text x="109.3" y="144.1">GND</text>
<text x="109.3" y="146.4">GND</text>
<text x="116.7" y="144.1">PB6 (PCINT6/XTAL1/TOSC1)</text>
<text x="116.7" y="146.4">PB7 (PCINT7/XTAL2/TOSC2)</text>
<text x="147.8" y="145.2">10</text>
<text x="164.5" y="148.5" transform="rotate(-90 164.5 148.5)">2</text>
<text x="34.4" y="151.2" transform="rotate(-90 34.4 151.2)">2</text>
<text x="157.8" y="154.8">16MHz</text>
<text x="164.5" y="155.6" transform="rotate(-90 164.5 155.6)">1</text>
<text x="166.9" y="152.2">Y1</text>
<text x="34.4" y="163" transform="rotate(-90 34.4 163)">1</text>
<text x="18.8" y="174.8">C</text>
<text x="195.6" y="174.8">C</text>
<text x="62.1" y="196.3" transform="rotate(-90 62.1 196.3)">2</text>
<text x="76.3" y="197.8">2</text>
<text x="76.5" y="195.4">1</text>
<text x="80.9" y="196.6">1/VCC</text>
<text x="131.2" y="196.6">4/VCC</text>
<text x="140.9" y="197.8">3</text>
<text x="140.9" y="195.4">4</text>
<text x="76.5" y="200.2">3</text>
<text x="80.9" y="201.4">3/GND</text>
<text x="80.9" y="199">2/DATA</text>
<text x="131" y="199">3/GND</text>
<text x="131.1" y="203.8">1/RXD</text>
<text x="131.3" y="201.4">2/TXD</text>
<text x="140.9" y="202.6">1</text>
<text x="140.9" y="200.2">2</text>
<text x="155.4" y="202.6">1</text>
<text x="167.1" y="202.6">2RXD</text>
<text x="35.8" y="208.3" transform="rotate(-90 35.8 208.3)">2</text>
<text x="62.1" y="208.1" transform="rotate(-90 62.1 208.1)">1</text>
<text x="150.5" y="205.9" transform="rotate(-90 150.5 205.9)">2</text>
<text x="183.9" y="208.3" transform="rotate(-90 183.9 208.3)">2</text>
<text x="35.8" y="220" transform="rotate(-90 35.8 220)">1</text>
<text x="150.5" y="217.7" transform="rotate(-90 150.5 217.7)">1</text>
<text x="183.9" y="220" transform="rotate(-90 183.9 220)">1</text>
<text x="18.8" y="243.5">D</text>
<text x="195.5" y="243.5">D</text>
<text x="111.5" y="255.1">Title: Coal miner protector</text>
<text x="111.5" y="262.3">Size</text>
<text x="123.4" y="262.3">Number</text>
<text x="171.2" y="262.3">Revision</text>
<text x="111.5" y="269.5">Date:</text>
<text x="112.7" y="265.9">A4</text>
<text x="122.3" y="269.5">6/16/2023</text>
<text x="159.3" y="269.5">Sheet of 1</text>
<text x="39" y="275.4">1</text>
<text x="84.2" y="275.4">2</text>
<text x="111.5" y="271.8">File:</text>
<text x="122.3" y="271.8">D:\university of moratuwa\..\miner_protector_revised_and_updated.SchDoc</text>
<text x="129.7" y="275.4">3</text>
<text x="159.3" y="271.8">Drawn By:</text>
<text x="175" y="275.4">4</text>
</g>
<g font-size="2.2" fill="#000080">
<text x="48.2" y="16.3">Power Supply</text>
<text x="162.9" y="23.4">Speaker</text>
<text x="31.5" y="25.8">J1</text>
<text x="53" y="28.2">U1</text>
<text x="33.6" y="34.9">2</text>
<text x="33.8" y="30.1">1</text>
<text x="166.7" y="32.7">LS1</text>
<text x="45.8" y="40.1">0.33uF</text>
<text x="53" y="37.8">L7805CP</text>
<text x="69.5" y="39.7">0.1uF</text>
<text x="86.9" y="39.9">DS1</text>
<text x="167.6" y="39.2">+</text>
<text x="167.9" y="41.4">-</text>
<text x="31.5" y="42.5">power in</text>
<text x="45.6" y="42.1">+</text>
<text x="50.8" y="42.1">C1</text>
<text x="69.5" y="42.1">+</text>
<text x="74.7" y="42.1">C2</text>
<text x="82.6" y="47.1">R1</text>
<text x="153.8" y="47.1">DS2</text>
<text x="166.7" y="47.5">SDC1610M5-01</text>
<text x="82.6" y="49.4">330</text>
<text x="149.5" y="56.6">330</text>
<text x="149.5" y="54.3">R2</text>
<text x="45.8" y="83.1">MQ-07</text>
<text x="62.3" y="82.9">J2</text>
<text x="124.4" y="80.8">Atmega328p</text>
<text x="107.7" y="85.5">U2</text>
<text x="36.7" y="94.8">DS3</text>
<text x="170.7" y="94.9">R4</text>
<text x="62.3" y="97.7">MQ-07</text>
<text x="170.7" y="97.2">10K</text>
<text x="32.4" y="104.4">330</text>
<text x="32.4" y="102">R3</text>
<text x="100.2" y="111.3">+</text>
<text x="100.2" y="108.9">0.1uF</text>
<text x="105.5" y="111.3">C3</text>
<text x="45.1" y="128.3">UV sensor</text>
<text x="71.8" y="130.7">J3</text>
<text x="71.8" y="143.1">DHT-22</text>
<text x="171.9" y="140.7">C4</text>
<text x="40.1" y="147.6">DS4</text>
<text x="169.8" y="147.6">22pF</text>
<text x="35.8" y="154.8">R5</text>
<text x="107.7" y="150">ATmega328-PU</text>
<text x="171.9" y="155">C5</text>
<text x="35.8" y="157.2">330</text>
<text x="172.2" y="162">22pF</text>
<text x="62.5" y="185.8">DHT22</text>
<text x="139" y="185.8">HC05-bluetooth</text>
<text x="79" y="192.8">J4</text>
<text x="133.9" y="192.8">J5</text>
<text x="63.5" y="202.3">1K</text>
<text x="63.5" y="199.9">R7</text>
<text x="157.8" y="201.6">R9</text>
<text x="41.5" y="204.7">DS5</text>
<text x="79" y="205.2">DHT-22</text>
<text x="133.9" y="207.6">HC-05 blutooth</text>
<text x="151.8" y="209.5">R8</text>
<text x="157.8" y="205.9">10K</text>
<text x="189.6" y="204.7">DS6</text>
<text x="37.2" y="214.3">330</text>
<text x="37.2" y="211.9">R6</text>
<text x="151.8" y="211.9">22K</text>
<text x="185.3" y="214.3">330</text>
<text x="185.3" y="211.9">R10</text>
<text x="134.2" y="262.3">1</text>
<text x="181.9" y="262.3">1</text>
<text x="164.5" y="269.5">1</text>
</g>
<g font-size="2.2" fill="#800000">
<text x="71" y="21">+5</text>
<text x="88.8" y="30.6">power_in</text>
<text x="146.1" y="37.8">alram_signal</text>
<text x="158.2" y="49.7">GND</text>
<text x="57.8" y="64.1">GND</text>
<text x="79.3" y="61.6">GND</text>
<text x="146.2" y="68.8">GND</text>
<text x="44.7" y="83.1">+5</text>
<text x="168.7" y="87.9">+5</text>
<text x="43.5" y="95.1">GND</text>
<text x="50.6" y="90.3">mq_07_dig3</text>
<text x="50.6" y="92.7">mq_07_an4</text>
<text x="93.3" y="92.7">power_in</text>
<text x="153" y="111.8">dht22_signal</text>
<text x="154.3" y="109.4">UV_signal</text>
<text x="29.2" y="116.6">GND</text>
<text x="153" y="114.2">TXD</text>
<text x="153" y="116.6">RXD</text>
<text x="153" y="121.4">mq_07_dig</text>
<text x="100.6" y="130.9">GND</text>
<text x="55.4" y="136.9">+5</text>
<text x="57.5" y="133.3">UV_signal</text>
<text x="153" y="140.5">alram_signal</text>
<text x="65" y="150">GND</text>
<text x="93.4" y="152.4">GND</text>
<text x="184.2" y="157.2">GND</text>
<text x="32.5" y="169.4">GND</text>
<text x="66.2" y="190.6">+5</text>
<text x="147.4" y="190.6">+5</text>
<text x="146.1" y="200.2">TXD</text>
<text x="165.7" y="199">GND</text>
<text x="48.2" y="209.7">dht22_signal</text>
<text x="72.2" y="212.1">GND</text>
<text x="34" y="226.4">GND</text>
<text x="148.6" y="224.1">GND</text>
<text x="182" y="226.4">GND</text>
</g>
</svg>
